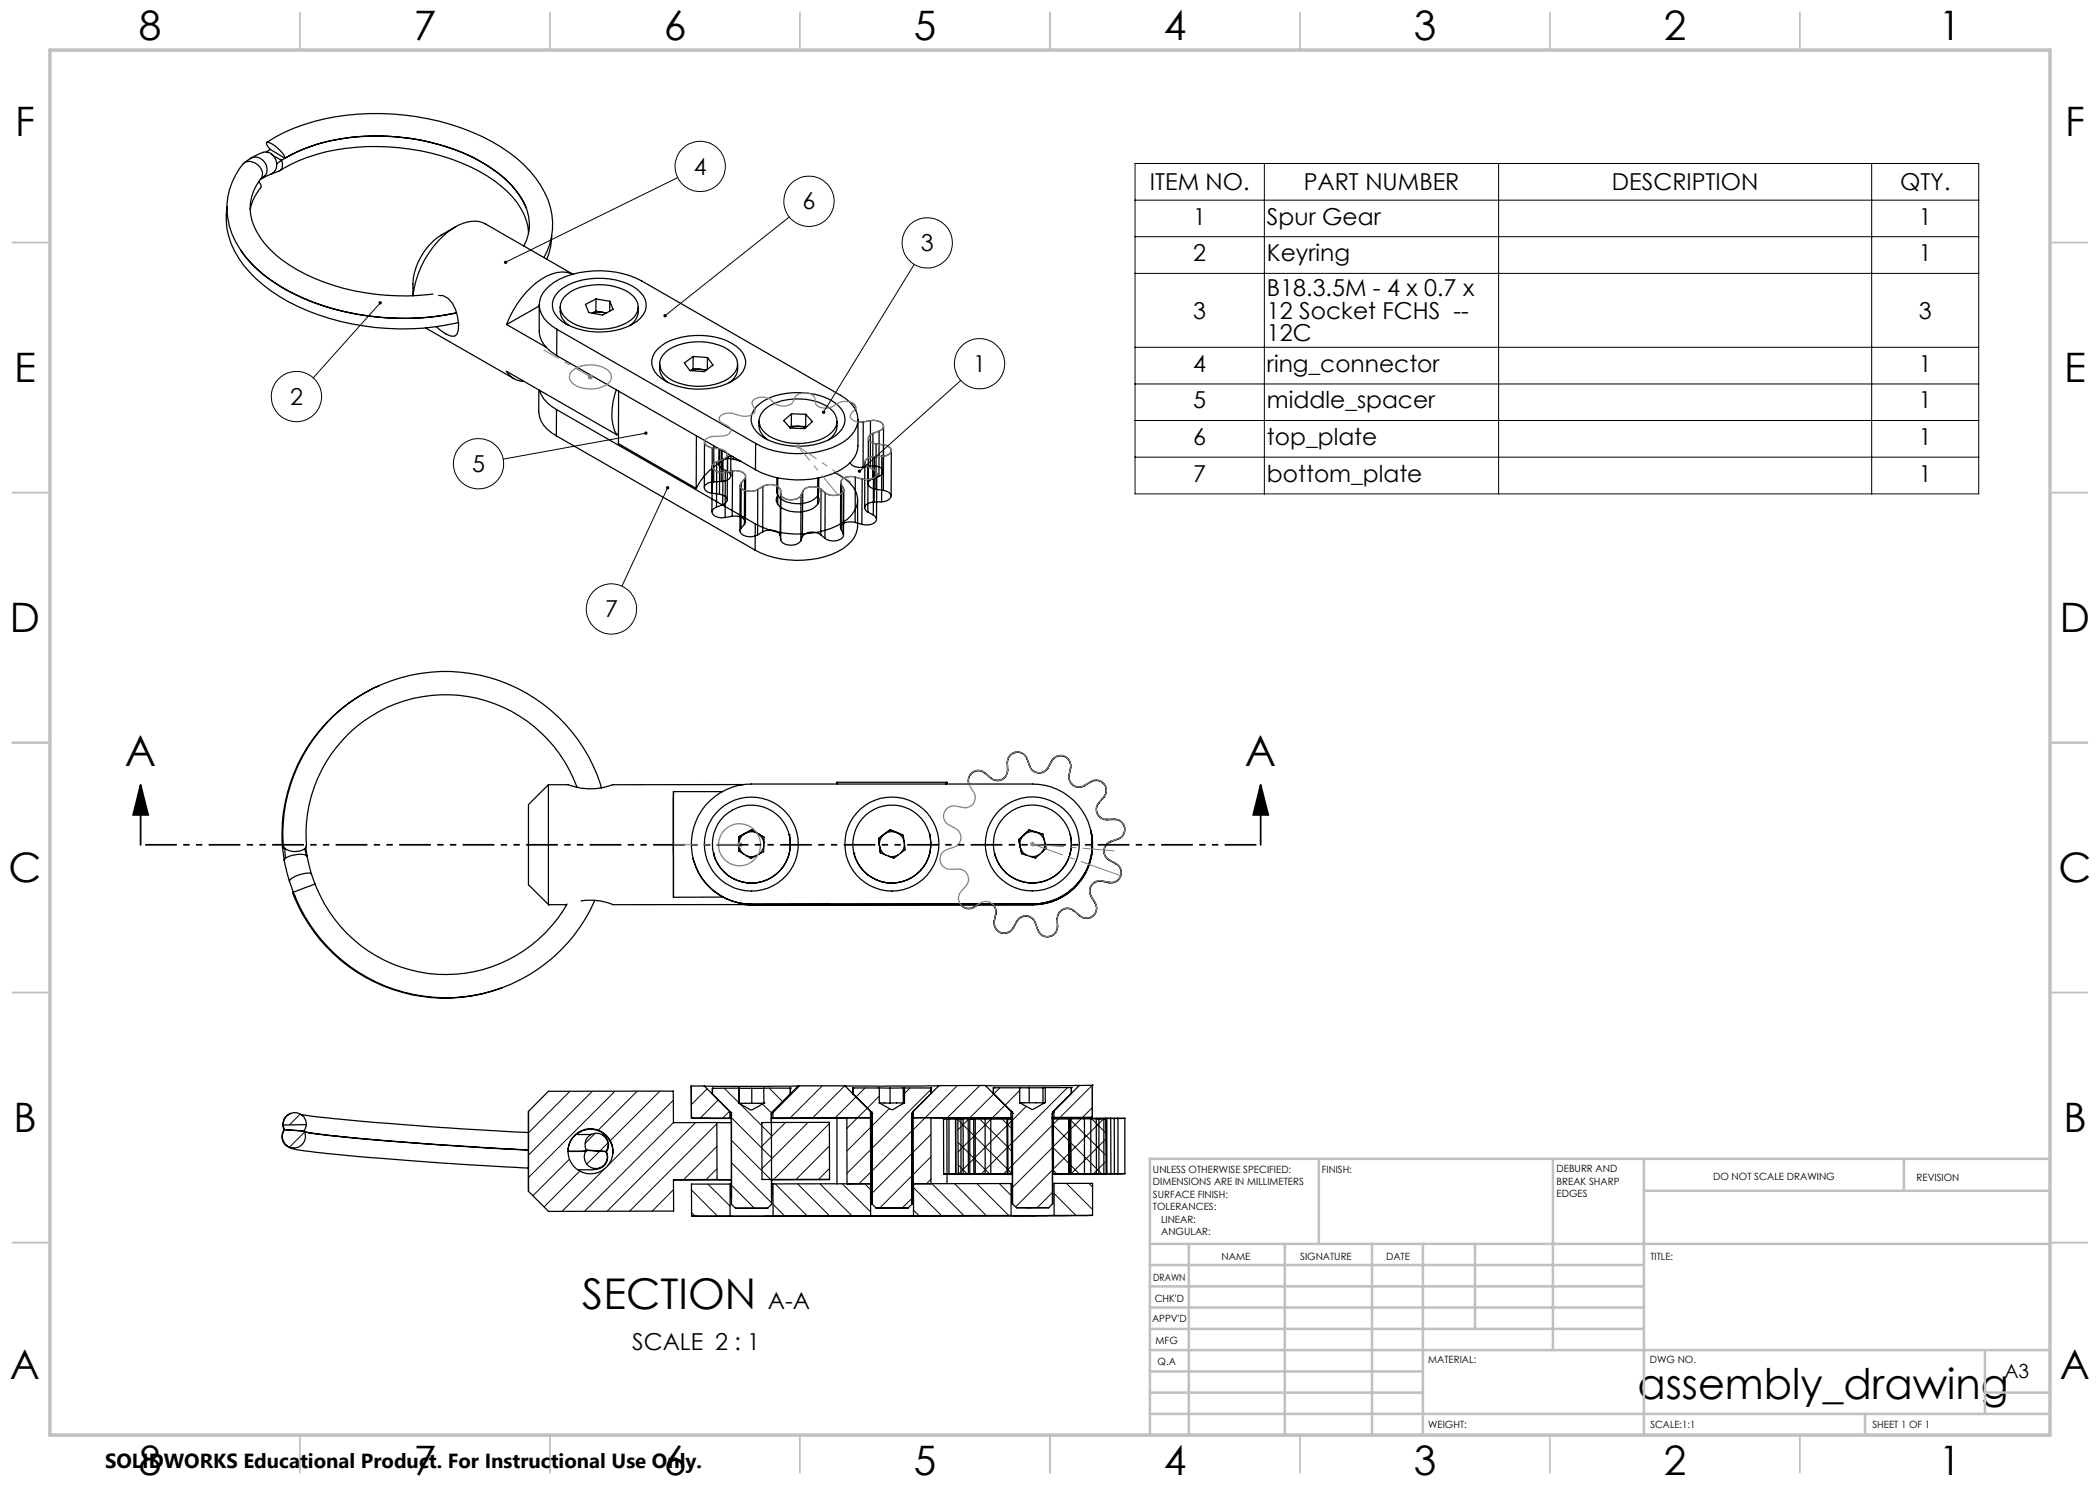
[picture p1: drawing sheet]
<svg xmlns="http://www.w3.org/2000/svg" width="420mm" height="297mm" viewBox="0 0 420 297" stroke-linecap="round" stroke-linejoin="round" font-family="sans-serif">
<g fill="none" stroke="#000" stroke-width=".25">
<path d="M48.9 32.6l.5-.5a2.37 2.37 0 0 1 3.2-.1 2.37 2.37 0 0 1 .5 3.1M50.1 31.6l.4-.2a4.6 4.6 0 0 1 2.9-1 2.41 2.41 0 0 1 2 2.3M51.7 36.4l.5 .5-.1 .6M52.1 35.8l1-.7-.5 .5zM52.2 37.5a9.8 9.8 0 0 0-2.1 4.4M52.2 35.7a9.3 9.3 0 0 0-.1 11.9 27.4 27.4 0 0 0 14.5 9.4 47.2 47.2 0 0 0 20 1.8M52.2 35.7a2.29 2.29 0 0 0-1.6-3.3 1.91 1.91 0 0 0-2.6 1.1 14.1 14.1 0 0 0 .7 17.3M53.3 30.4h.1M53.4 28.5a40.1 40.1 0 0 1 22.9-5.8 46.4 46.4 0 0 1 25.5 7.8 20.5 20.5 0 0 1 8.3 10.9 13.3 13.3 0 0 1-1.3 10.1M54 29.9l-.4-.6-.3-.8 .3-.1 .4 .2 1.6 1.1a3.2 3.2 0 0 1 1.4 1.9M54 29.9l-.7 .5M54 29.9l3 1.7"/>
<path d="M54.3 34.8l-1.8 .8M54.3 30.8l.2 .2M54.4 31l1.9 1.1M55.4 32.7a2.04 2.04 0 0 1-1.1 2.1M56 34.1a35.8 35.8 0 0 1 19.6-4.8 42 42 0 0 1 23.3 6.9 15.4 15.4 0 0 1 6.7 9l.1 1.5M56.3 32.1a1.57 1.57 0 0 1-1.3 2.4l-.7 .3M56.3 32.1a35.9 35.9 0 0 1 20.2-4.9 39.8 39.8 0 0 1 24.1 8.2 17.5 17.5 0 0 1 4.7 6.2M56.3 32.1l-.9 .6M57 31.6a37.9 37.9 0 0 1 22.8-4.2 37.5 37.5 0 0 1 21.3 8.5l1.3 1.2 1.4 1.8M103.8 38.8a9.6 9.6 0 0 1 1 10.4M45.4 41.3a15.3 15.3 0 0 0 4.5 13.1 36.1 36.1 0 0 0 18.3 9.9 50.8 50.8 0 0 0 23.5 .2M48.1 50a28.5 28.5 0 0 0 12.5 9.7 52.2 52.2 0 0 0 30.7 2.9"/>
<path d="M48.6 50.8a29.9 29.9 0 0 0 13.2 9.3 51.9 51.9 0 0 0 29.5 2.5M82.6 56.8v2.4a18.7 18.7 0 0 1 9.1-14.2 5.8 5.8 0 0 1 5.3-.2l17.6 10.1a5.8 5.8 0 0 0-5.2 .3 17.9 17.9 0 0 0-8.1 9.7M87.7 59.1a3.5 3.5 0 0 1 3.4 2.8 6.8 6.8 0 0 1 .3 4.9l-.5 .4h-.7l-1.1-.4-1.8-1.5M91.1 45.4a13.6 13.6 0 0 0-8.2 9.2l-.3 2.2M110.3 47.1a12.1 12.1 0 0 1-.9 4.8M111.6 58.4a12.6 12.6 0 0 1 10.2-2.6 9.8 9.8 0 0 1 6.9 3.4 3.6 3.6 0 0 1-1.3 5.1 14.3 14.3 0 0 1-15.1-.1 3.7 3.7 0 0 1-1.2-5.1zM112.8 59.4a9.8 9.8 0 0 1 8.1-2.4 8.6 8.6 0 0 1 6.3 2.9 2.91 2.91 0 0 1-.9 4.1 11.7 11.7 0 0 1-12.7 .1 3 3 0 0 1-.8-4.7zM119.2 59.8l2.8 .5M119.2 59.8l-2.1 1.1 .7 1.6 2.7 .5 2.1-1.1-.6-1.6M119.2 59.8v2.4M85.1 65.6l17.7 10.1M101.3 64.9l8 4.6"/>
<path d="M104.8 76.3a4.2 4.2 0 0 1-3.5-2l22.1 12.7M107.8 78l-.1 4.3a5.7 5.7 0 0 0 3.6 4.9M107.8 61v5.2a5.2 5.2 0 0 0 2.5 4.2l1 .7M107.8 61.2l-6.5 3.7M107.9 78.1a6.3 6.3 0 0 0 3.4 3.8M111.3 71.1l39.8 22.8M111.4 65.9a5.7 5.7 0 0 1-3.5-5.5 6.7 6.7 0 0 1 4-4.6 19 19 0 0 1 16.4 .4l39.8 22.9a5.8 5.8 0 0 1 3.5 5.5 6.7 6.7 0 0 1-4.1 4.4 18.9 18.9 0 0 1-16.4-.3M111.4 65.9l-.1 5.2M111.4 65.9l39.7 22.8M112 61.3a3.7 3.7 0 0 0 1.7 3.8M119.2 62.2l-.8 .4M119.2 62.2l1.3 .3"/>
<path d="M120.5 62.5l.7 .1M120.5 62.5l-1.2-.1-.8 .2M122 60.3v1.9M123.3 78a12.9 12.9 0 0 0-.4 8.1l.5 .9M123.7 78.2v10.5l15.5 9M127.7 61.4a3.8 3.8 0 0 1-1.8 3.8M131.5 69.8a10.8 10.8 0 0 1 7.6-2.7 12 12 0 0 1 8.9 2.8 3.6 3.6 0 0 1-.8 5.8 14.1 14.1 0 0 1-15-.1 3.6 3.6 0 0 1-.7-5.8zM131.9 72.8a3.7 3.7 0 0 0 1.7 3.7M133.1 70.4a11.2 11.2 0 0 1 9.6-1.7 6.5 6.5 0 0 1 4.6 3.1 3.2 3.2 0 0 1-1.6 3.9 12.1 12.1 0 0 1-11.9 0 3.1 3.1 0 0 1-1.3-4.6zM138.6 73.7l-.5 .4M138.6 73.7l1.5 .2M138.6 71.3l-1.7 1.3 1.1 1.5 2.8 .2 1.8-1.3-1.1-1.5"/>
<path d="M138.6 71.3l2.9 .2M138.6 71.3v2.4M140.1 73.9l-1.9 .2M140.1 73.9l1 .2M140.1 73.9l1.3 .1M141.5 71.5v2.4M147.5 72.8a3.6 3.6 0 0 1-1.7 3.7M111.3 87.2l39.7 22.8M111.3 81.9l39.8 22.9M111.3 81.9v5.3M123.7 86.8l-.3 .2M139.3 87.2l-.1 10.5"/>
<path d="M140.9 88.4v9.1M141 88.1l-.1 .1a1.07 1.07 0 0 0 1 1.2l.6 .2M142.4 98.6l1.5 .2M142.5 93.3l-.1 9.1M142.5 89.6l1.3 .1v3.1M142.5 89.6l-.1 9M142.7 96.4a2.03 2.03 0 0 0-1.8 .8 1.24 1.24 0 0 0 1.5 1.4M142.8 89.2l-.1 7.2M143.3 92.4a.94 .94 0 0 0-.8 .8 .94 .94 0 0 0 .7 1l.6 .2h1.3M143.3 92.4v9M143.9 98.8a1.6 1.6 0 0 1 1.6 1.3l-.5 .6-.5 .3M143.9 89.8v9"/>
<path d="M144.3 96.3l-1.6 .1M144.3 90v6.3M144.4 93.7l1.1 .6M144.4 90.1v3.6M144.6 91.9l-1.3 .5M144.6 91.9l-.1 9.1M145.1 94.4l-.1 9.1M145.5 90.7a.97 .97 0 0 1-.9 1.2M145.5 90.9v9.1M145.5 94.3a.93 .93 0 0 1 .7 1 .93 .93 0 0 1-.9 .8l-1 .2M145.5 90.7v3.6M146.2 91.1v4.1"/>
<path d="M146.2 91.1a15 15 0 0 0-7 6.6M146.5 94.2a2.27 2.27 0 0 1 2.6 1l-.2 .6M146.5 94.2l-.1 9.1M146.5 94.2l-1.4 .2M146.7 91.8a2.48 2.48 0 0 0-2.9 .9v.4l.6 .6M146.7 91.8l1.3 .4M146.7 91.4v.4M148 97.1v9.1M148 92.2h.1M148.2 96.6a.83 .83 0 0 0 .5 1.3 3.2 3.2 0 0 0 2.9 0M148.2 96.6v9.1M148.9 95.8l-.7 .8"/>
<path d="M148.9 95.8v9.1M149.1 95.3v9.1M151.1 88.7v5.2M151.3 81.3a11.9 11.9 0 0 1 9-2.8 10.3 10.3 0 0 1 8.1 3.5 3.4 3.4 0 0 1-.5 4.5 12.2 12.2 0 0 1-10.3 2.6 9.8 9.8 0 0 1-6.8-3.4 3.4 3.4 0 0 1 .5-4.4zM151.6 97.9l-.1 9.1M151.8 84.2a3.7 3.7 0 0 0 1.7 3.7M152.6 97.3a2.54 2.54 0 0 1 3.5 .7M152.6 97.3l-.1 9.1M152.6 97.3l-1 .6M152.8 82a10.7 10.7 0 0 1 9.5-1.9 6.5 6.5 0 0 1 4.8 3 3 3 0 0 1-1.4 3.9 11.7 11.7 0 0 1-12.6-.3 2.98 2.98 0 0 1-.3-4.7zM155.4 95.5v2.9M155.5 99a1.74 1.74 0 0 0 1 2.7 6.5 6.5 0 0 0 6.5-.3 1.64 1.64 0 0 0 .5-2.3"/>
<path d="M155.5 97.6a1.69 1.69 0 0 0 1 2.4 6.2 6.2 0 0 0 6.9-.6 1.59 1.59 0 0 0 .1-1.8M155.5 95.6v5.2M156.1 98l.1 .9M156.1 98l-.1 9.1M156.2 98.9a2.24 2.24 0 0 0 2.8 1l.9-.5 .3-.3M156.2 98.9l-.1 9M158.3 85.2l-.4 .3M158.3 85.2l2.8 .1M158.3 82.8l-1.6 1.3 1.3 1.5 2.9 .1 1.6-1.4-1.4-1.4M158.3 82.8l2.8 .1M158.3 82.8v2.4M160.2 99.1v9.1"/>
<path d="M160.5 98.2l-.3 .9M160.5 98.2v9.1M161.1 85.5h-.2a3.9 3.9 0 0 0-2.9 .1M161.1 85.3l.2 .1M161.1 82.9v2.4M163.5 95.6v5.3M163.8 95.6l-.1 2.8M164.2 97.9a2.74 2.74 0 0 0-3.7 .3M164.2 97.9l-.1 9.1M164.2 97.9l.8 .7M165 98.6v9.1M167 94.5a7.6 7.6 0 0 1 4.4 4.4 4.8 4.8 0 0 1-1.9 5 17.8 17.8 0 0 1-14.7 2.4l-2.6-1-1.1-.5"/>
<path d="M167.4 84.3a3.5 3.5 0 0 1-1.7 3.7M168.1 96.4v9.1M168.2 96.8l.5 .8M168.2 96.8v9.1M168.7 97.6a1.02 1.02 0 0 1-.8 1.3 3.3 3.3 0 0 1-2.9-.3M168.7 97.6l-.1 9.1M168.8 98l-.1 9M169.9 80.4a1.11 1.11 0 0 1 1.1 1.4M170 92.5a2.29 2.29 0 0 0 2.6 .9M171.1 95.4a2.57 2.57 0 0 0-2.9 .7l-.1 .3 .1 .4M171.1 95.4l-.1 9.1M171.1 95.4l1.3 .4"/>
<path d="M171.1 81.5v.5M171.6 83.9v5.3a5.6 5.6 0 0 1-3 4.5 18.8 18.8 0 0 1-17.5 .2M171.6 84.4h1M172.4 95.8v9.1M172.6 84.4v9M173 92.5l-.1 9.1M173.6 93.3l1.1 .6M173.6 93.3v9.1M173.7 87.6l-.1 9.1M174.1 93.2a2.05 2.05 0 0 1 2.6 1.2l-.1 .3-.8 .6M174.1 93.2l-1.5 .2M174.1 84.1a2.55 2.55 0 0 1 2.5 .8 .99 .99 0 0 1-.8 1.3"/>
<path d="M174.1 84.1v9.1M174.1 84.1l-1.5 .3M174.5 95.8a.92 .92 0 0 0-.9 .7 .92 .92 0 0 0 .6 1l1 .4M174.6 86.7a.95 .95 0 0 0-.7 1.5l.3 .2 1 .4M174.6 86.7l-.1 9.1M174.7 93.9l.4 .3a.83 .83 0 0 1-.3 1.4 3.1 3.1 0 0 1-2.4 .2M174.7 93.9v9.1M174.9 91.3a1.85 1.85 0 0 0-1.9 1.1l.2 .7 .4 .2M174.9 91.3l-.1 9.1M175.2 97.9l1.5 .2M175.2 88.8a3.4 3.4 0 0 1 2.9 .9 .89 .89 0 0 1-.5 1.3l-1.2 .3M175.2 88.8v9.1"/>
<path d="M175.4 94.8l-.1 9.1M175.8 95.3l-1.3 .5M175.8 86.2l-1.2 .5M175.8 86.2v9.1M176.4 91.3h-1.5M176.4 91.3l-.1 9.1M176.7 98.1a1.7 1.7 0 0 1 1.5 1 1.6 1.6 0 0 1-1.9 1.3M176.7 85.3v12.8M178.3 90.1l-.1 9.1M143.3 101.4a.96 .96 0 0 0-.9 .9 .96 .96 0 0 0 .8 1l1.2 .3 .6-.1M144.5 101l-1.2 .4M146.4 103.3a2.21 2.21 0 0 1 2.6 .9l-.1 .7"/>
<path d="M146.4 103.3l-1.4 .2M148.2 105.7l-.2 .3a1.22 1.22 0 0 0 1.2 1.2 3.1 3.1 0 0 0 2.3-.2M148.9 104.9l-.7 .8M151.1 104.8l-.1 5.2M152.5 106.4a2.98 2.98 0 0 1 3.4 .3l.1 .4M152.5 106.4l-1 .6M156 107.1l.1 .8M156.1 107.9a2.38 2.38 0 0 0 3.4 .9l.7-.6M160.5 107.3l-.3 .9M164.1 107a2.7 2.7 0 0 0-3.6 .3M164.1 107l.9 .7M168.2 105.9l.4 .8"/>
<path d="M168.6 106.7a.99 .99 0 0 1-.8 1.3 3 3 0 0 1-2.8-.3M171 104.5a2.65 2.65 0 0 0-2.8 .7v.7M171 104.5l1.4 .4M171.5 100v5.3a5.6 5.6 0 0 1-3 4.5 18.8 18.8 0 0 1-17.5 .2M173.6 102.4l1.1 .6M174.7 103a.88 .88 0 0 1 .6 .8 .88 .88 0 0 1-.6 .9 3.3 3.3 0 0 1-2.3 .2M174.8 100.4a1.99 1.99 0 0 0-1.9 1.1l.3 .7 .4 .2M176.3 100.4h-1.5M75.8 137.2a32.4 32.4 0 0 0-19.3 32.5M109.7 156.9v24M109.7 156.9l-4 4v16l4 4M115.4 157.5a27.9 27.9 0 0 0-32.1-17.9 27.9 27.9 0 0 0-22 29.4"/>
<path d="M120.3 157.6a32.5 32.5 0 0 0-37-22.8 32.5 32.5 0 0 0-26.6 34.3M134.7 158.3v21.2M134.7 158.3h9.8M148.8 156.9h-26.2a12.6 12.6 0 0 1-9 0h-3.9M167.4 156.5l.1 .3zM167.4 156.5h22M189.4 156.5l-.2 .3M189.4 156.5l-.1 .3M193.7 156.6v.1M197 154.6a2.02 2.02 0 0 0-2.5-.2 2.02 2.02 0 0 0-.7 2.4M197 154.7a2.04 2.04 0 0 0-2.4-.2 2.04 2.04 0 0 0-.9 2.3M197 154.6v.1"/>
<path d="M197 154.6l1.2 1M197 154.7l1.2 .9M198.2 155.6h.1M201.5 152.5h.1M201.5 152.5v1.5M201.5 152.5v1.6M201.5 154a2.02 2.02 0 0 1-1.1 1.9 2.02 2.02 0 0 1-2.2-.3M201.5 154v.1M201.5 154.1a2.04 2.04 0 0 1-1.1 1.9 2.04 2.04 0 0 1-2.2-.4M205.4 151.8a2.02 2.02 0 0 0-2.3-1.4 2.02 2.02 0 0 0-1.6 2.1M205.4 151.8a2.03 2.03 0 0 0-2.3-1.3 2.03 2.03 0 0 0-1.6 2M205.4 151.8l.5 1.4"/>
<path d="M205.9 153.2a2.02 2.02 0 0 0 1.8 1.4 2.02 2.02 0 0 0 1.9-1.1M205.9 153.2a2.03 2.03 0 0 0 1.8 1.4 2.03 2.03 0 0 0 1.9-1M209.6 153.5v.1M210.3 152.1a2.03 2.03 0 0 1 2.5-.9 2.03 2.03 0 0 1 1.3 2.3M210.3 152.2a2.05 2.05 0 0 1 2.5-.9 2.05 2.05 0 0 1 1.3 2.3M210.3 152.1v.1M210.3 152.1l-.7 1.4M210.3 152.2l-.7 1.4M213.8 155a2.03 2.03 0 0 0 .9 2 2.03 2.03 0 0 0 2.2 .1M213.8 155.1a2.05 2.05 0 0 0 .9 2 2.05 2.05 0 0 0 2.2 .1M213.8 155.9h.1M213.8 155v.1"/>
<path d="M214.1 152.6v.1M214.1 153.5l-.3 1.5M214.1 153.5v.1M214.1 153.6l-.3 1.5M216.9 157.1v.1M218.2 156.3a2.04 2.04 0 0 1 2.6 .4 2.04 2.04 0 0 1 0 2.7M218.2 156.4a2.04 2.04 0 0 1 2.6 .4 2.04 2.04 0 0 1 0 2.7M218.2 156.3v.1M218.2 156.3l-1.3 .8M218.2 156.4l-1.3 .8M220.8 159.4l-1 1.1M220.8 159.4v.1"/>
<path d="M220.8 159.5l-1 1.1M221.2 157.5v.2M57.1 171.7l-.2 .2a16.1 16.1 0 0 0 1 4.4M57.1 171.7l-.2-2.1h-.4l.3 2.4M57.9 176.3a32.6 32.6 0 0 0 29.2 23.2 32.6 32.6 0 0 0 31.9-19.4M58.6 178.8a32.5 32.5 0 0 0 41.9 18.7M58.6 178.4v.3l.4 .5M61 169.7l.3 1.4M61.2 169.4l.2 1.8M61.2 169a1.16 1.16 0 0 1-1.1 1.2 3.4 3.4 0 0 1-3.4-.8v-.4M61.3 171.1a5.3 5.3 0 0 0-4.2 .6M61.3 171.1l.1 .1"/>
<path d="M61.4 171.2l.9 3.6M62.3 174.9l.7 1.9M62.3 174.9v-.1a2.53 2.53 0 0 0-2.3 .1l-1.8 .9-.3 .5M63 176.8a27.9 27.9 0 0 0 23.9 18 27.9 27.9 0 0 0 26.5-14M63 176.8l-4.3 1.6M138.6 171.7a12 12 0 0 0 11.7 9.2M142.7 170.7h.1M144.6 179.4l-9.9 .1M147.8 167.3h.1M147.8 167.3l-.1 2.9 2.5 1.5 2.5-1.3 .1-2.9M149.1 166.6a2.4 2.4 0 0 1 2.5 .1M149.1 166.6a2.5 2.5 0 0 0-.4 4.2"/>
<path d="M149.1 166.6l-1.3 .7M149.2 171.1l1 .2 1-.1M150.4 165.9h.1M150.4 165.9l-2.6 1.4M150.4 165.9l2.4 1.6M150.4 165.9l1.2 .8M150.4 165.9l-1.3 .7M151.6 166.7a2.66 2.66 0 0 1 1.2 2M151.6 166.7l1.2 .8M152.8 169.1l-.4 1-.7 .8M157.8 167h.1M157.8 167a7.8 7.8 0 0 1-5.7 9.4 7.8 7.8 0 0 1-9.4-5.7"/>
<path d="M170.8 170.7h.1M175.7 167.7h.1M176.8 166.9a2.52 2.52 0 0 0 .3 4.1M176.8 166.9l-1.1 .8M178 165.9l2.7 1.2M178 165.9l-2.3 1.8M178 165.9v.1M178 166l-1.2 .9M178 166l1.4 .5M179.4 166.5a2.65 2.65 0 0 0-2.6 .4M179.4 166.5a2.5 2.5 0 0 1 1.4 1.9M179.4 166.5l1.3 .6"/>
<path d="M179.6 171l-.9 .3-1-.1M180.7 167.1l.3 2.8-2.2 1.8-2.7-1.1-.4-2.9M180.9 168.6l-.2 1.2-.6 .8M185.9 167h.1M185.9 167a7.8 7.8 0 0 1-5.7 9.4 7.8 7.8 0 0 1-9.4-5.7M198.9 170.6v.1M203.7 167.9l.6 2.8M203.7 167.9v.1M203.7 168l.3 1.4M204 169.4l.6 1.1 .8 .6M204 169.4l.3 1.3M204.8 167a2.42 2.42 0 0 0-.8 2.4"/>
<path d="M204.8 167a2.52 2.52 0 0 1 4.1 1.2M204.8 167l-1.1 1M205.8 166l2.8 .9 .6 2.8-2.1 1.9-2.8-.9M205.8 166l-2.1 1.9M205.8 166h.1M205.8 166l-1 1M207.9 170.9l-.9 .4h-1M208.9 168.3l.1 1-.6 1.1M214 166.9l.1 .1M214.1 167a7.8 7.8 0 0 1-5.8 9.4 7.8 7.8 0 0 1-9.4-5.7M218 178.6v.1M218.1 165.9a12 12 0 0 1-11.6 14.9"/>
<path d="M218.2 166.1a11.9 11.9 0 0 1-11.7 14.8 12 12 0 0 0 11.7-14.8zM218.2 179.2l.8 1.3M218.2 179.2v.1M218.2 179.3l.8 1.3M219.3 162.3v.1M219.8 160.5a2.02 2.02 0 0 0-.3 2.2 2.02 2.02 0 0 0 1.9 1.2M219.8 160.6a2.04 2.04 0 0 0-.3 2.2 2.04 2.04 0 0 0 1.9 1.2M219.8 160.5v.1M220.3 176.2a2.03 2.03 0 0 0-2 .8 2.03 2.03 0 0 0-.1 2.2M220.3 176.2h.1M220.3 176.2l1.5 .3M220.4 176.2a2.05 2.05 0 0 0-2.1 .9 2.05 2.05 0 0 0-.1 2.2"/>
<path d="M220.4 176.2l1.4 .4M220.8 170.7h.1M221.4 163.9v.1M221.8 176.5v.1M221.9 172h.1M221.9 172l1.3 .7M221.9 172l1.3 .8M222.1 168.3a2.01 2.01 0 0 0-1.3 1.7 2.01 2.01 0 0 0 1.1 2M222.1 168.3h.1M222.2 168.3a2.03 2.03 0 0 0-1.4 1.8 2.03 2.03 0 0 0 1.1 1.9M222.8 163.8a2.03 2.03 0 0 1 2.1 1.7 2.03 2.03 0 0 1-1.3 2.3M222.8 163.8l.1 .1"/>
<path d="M222.8 163.8l-1.4 .1M222.9 163.9a2.03 2.03 0 0 1 2 1.7 2.03 2.03 0 0 1-1.3 2.2M222.9 163.9l-1.5 .1M223.2 172.7a2.03 2.03 0 0 1 .9 2.4 2.03 2.03 0 0 1-2.3 1.4M223.2 172.7v.1M223.2 172.8a2.03 2.03 0 0 1 .9 2.5 2.03 2.03 0 0 1-2.3 1.3M223.6 167.8l-1.5 .5M223.6 167.8h.1M223.6 167.8l-1.4 .5M224.2 174v.1M224.9 165.4h.1M109.7 180.9h.1"/>
<path d="M109.7 180.9h3.6M116.2 180.2a11.2 11.2 0 0 1 6.4 .7M148.8 180.9l1.5 .1M149.2 180.9l1.1 .1M150.3 180.8v.1M150.3 181h.1M165.9 180.9h.1M165.9 180.9h-43.3M192.1 180.9a2.06 2.06 0 0 0 2.7 .6M192.1 180.9a2.06 2.06 0 0 0 2.7 .5M194.8 181.4v.1M195.7 180.8l-.9 .6"/>
<path d="M195.8 180.8l-1 .7M198.5 180.8a2.02 2.02 0 0 1 .7 2M198.5 180.8a1.98 1.98 0 0 1 .6 1.9M198.9 184.2a2.02 2.02 0 0 0 1.3 2.3 2.02 2.02 0 0 0 2.4-1M198.9 184.3a2.05 2.05 0 0 0 1.3 2.3 2.05 2.05 0 0 0 2.5-1M198.9 185.1h.1M198.9 184.2v.1M199.1 181.8v.1M199.1 182.7l-.2 1.5M199.1 182.7l.1 .1M199.2 182.8l-.3 1.5M202.6 185.5l.1 .1"/>
<path d="M203.3 184.2a2.02 2.02 0 0 1 2-1 2.02 2.02 0 0 1 1.7 1.3M203.3 184.2l.1 .1M203.3 184.2l-.7 1.3M203.4 184.3a2.03 2.03 0 0 1 1.9-1.1 2.03 2.03 0 0 1 1.8 1.4M203.4 184.3l-.7 1.3M206.5 180.8a12 12 0 0 0 12-12 12 12 0 0 0-12-12h-56.3a12 12 0 0 0-11.9 12 12 12 0 0 0 12 12M206.5 180.8h.1M206.5 180.8h-56.2M206.5 180.8l-56.2 .1M206.5 180.9l-56.2 .1M206.5 180.9v.1M206.5 181h-56.2"/>
<path d="M207 184.5l.5 1.4M207 184.5l.1 .1M207.1 184.6l.5 1.4M207.5 185.9l.1 .1M211.5 183.7v1.5M211.5 183.7v.1M211.5 183.8v1.5M211.5 185.2a2.03 2.03 0 0 1-1.7 2.1 2.03 2.03 0 0 1-2.3-1.4M211.5 185.2v.1M211.5 185.3a2.03 2.03 0 0 1-1.6 2.1 2.03 2.03 0 0 1-2.3-1.4M214.8 182.1a2.02 2.02 0 0 0-2.2-.3 2.02 2.02 0 0 0-1.1 1.9M214.8 182.1v.1a2.04 2.04 0 0 0-2.2-.3 2.04 2.04 0 0 0-1.1 1.9"/>
<path d="M214.8 182.1l1.2 1.1M219 180.5a2.03 2.03 0 0 1-.4 2.7 2.03 2.03 0 0 1-2.7-.1l.1 .1M219 180.5v.1M219 180.6a2.03 2.03 0 0 1-.4 2.6 2.03 2.03 0 0 1-2.6 0M219.3 181.1v.1M138.3 217.2v6.4M138.3 217.2h2.6M138.3 217.2h.1M140.9 217.2l5.1 5.1v1.3M142.5 217.7h.1M142.5 217.7v1.1l3.7 3.7M147.8 217.6l-5.3 .1"/>
<path d="M147.8 217.6v3.1M147.8 217.6v.1M150.4 217.7v3M152.8 217.6v3M158.1 217.6h.1M158.1 217.6v1.2l-3.7 3.7M158.1 217.6l-10.3 .1M159.7 217.2h-18.8M159.7 217.2h9.3M159.7 217.2l-5.1 5.1v1.3M169 217.2l5.1 5M170.6 217.6h.1"/>
<path d="M170.6 217.6v1.2l3.7 3.6M170.6 217.6h5.3M175.9 217.6v3M175.9 217.6h2.1M178 217.6v3M180.7 217.6h5.5M180.7 217.6v3M180.7 217.6h-2.7M180.9 217.6v3M186.2 217.6h.1M186.2 217.6v1.1l-3.7 3.7M187.8 217.1h9.3l5.1 5.1v1.3"/>
<path d="M187.8 217.1l-18.8 .1M187.8 217.1l-5.3 5.3M198.7 217.6h.1M198.7 217.6v1.1l3.7 3.7M198.7 217.6h9.9M203.9 217.6l.1 3M205.8 217.6v3M208.6 217.6v3M209.1 217.5l-.1 3M209.1 217.5h5.2M209.1 217.5l-.5 .1M214.3 217.5h.1"/>
<path d="M214.3 217.5v1.2l-3.7 3.7M215.9 217.1h-18.8M215.9 217.1l-5.1 5.1M218.5 217.1h.1M218.5 217.1v6.4M218.5 217.1h-2.6M56.6 225l.3 .9 4 .3a2.32 2.32 0 0 1-2.3 3.4 2.32 2.32 0 0 1-1.7-3.6M56.8 226a2.45 2.45 0 0 0 1.8 3.8 298.3 298.3 0 0 0 26.2 2.5l20.9 1.3M58.2 222.7a2.35 2.35 0 0 0-1.4 3.3h.1M60.2 222.9a638.5 638.5 0 0 0 45.5 3.6M60.8 226.3a125.1 125.1 0 0 0 16.9 1.9l18.9 1.3 9.1 .5M60.8 226.2a20.5 20.5 0 0 0 5.4 .9l21.2 1.8 18.3 1.1"/>
<path d="M61.3 224.9l-.5 1.3M61.3 224.9a2.33 2.33 0 0 0-2.4-2.4 2.33 2.33 0 0 0-2.3 2.5M61.3 224.9l-4.7 .1M105.7 222.3v16M105.7 222.3l4-4 25-.1v6.3h8.7M113.6 229.9a4.5 4.5 0 0 1 4.9-4.1 4.5 4.5 0 0 1 4.1 4.9M115.3 226.9h3M117.3 230.1l3.9 .2a2.32 2.32 0 0 1-2.2 3.4 2.32 2.32 0 0 1-1.7-3.6zM117.3 230v.1a11.4 11.4 0 0 1-3.7 .2M117.3 230.1l-1 .2h-2.7M117.7 227.3a2.32 2.32 0 0 1 3.1-.1 2.32 2.32 0 0 1 .4 3.1l-3.9-.3a2.35 2.35 0 0 1 .4-2.7zM120.4 226.9a2.38 2.38 0 0 1 .8 3.5"/>
<path d="M121.2 230.3l.1 .1M121.2 230.4a2.51 2.51 0 0 1-2.5 3.5l-3.1 .1M138.3 223.6l8 .1M138.3 223.6h7.7M143.4 224.5h2.9M143.4 224.5v11.4M143.4 235.9h2.9l-11.6 .1M143.4 235.9h-8.7v6.3l-25 .1-4-4M146 223.6h.3M146 236.8h.3M146 236.8v6.4M146 236.8h-7.7v6.4"/>
<path d="M146.2 222.5l.1 .3M146.2 222.5h.1M146.3 222.8v18.1l.8 .7M146.3 222.8v16.8M147.8 220.7h.1M152.4 224.5h13.5v11.4h-13.5zM152.8 220.6l-2.5 1.4-2.5-1.3M152.8 220.6h.1M152.8 220.6l-5 .1M154.3 223.6h.3M154.3 222.7v18.1l-.8 .8M154.3 222.7h.1"/>
<path d="M154.3 222.7v1.8M154.3 235.9v3.7M154.4 222.5l-.1 .2M154.4 222.5h.1M154.6 236.8h-.3M154.6 236.8v6.4M165.9 235.9l-11.6 .1M167.5 223.7h-13.2M169.4 223.6l-2 .1v13.1M169.4 223.6v13.2l4.7-.1M174.1 223.6h.3M174.1 222.2l.2 .2"/>
<path d="M174.1 223.6h-19.5M174.1 222.2v1.4M174.1 223.6v13.1M174.1 236.7l-19.5 .1M174.3 222.4l.1 .3M174.3 222.4h.1M174.4 222.7v18.1M174.4 222.7h.1M174.4 236.8l-.3-.1v6.5M175.9 220.6l2.5 1.4 2.5-1.4M175.9 220.6h5M182.4 223.6h.2z"/>
<path d="M182.4 222.7v18.1M182.4 222.7h.1M182.4 236.7h.3v6.4M182.5 222.4l-.1 .3M182.5 222.4h.1M182.6 223.6l.1 13.1h19.5M182.6 223.6l3.6-.1v13.2M182.7 222.2v1.4M186.2 223.6h3.2v13.1M188.7 223.8v11M189.8 234.8h-1.1h2.5M189.8 223.7l-1.1 .1h2.4l.1 11"/>
<path d="M189.8 234.8h1.3M189.8 223.7l2.8 .1M189.8 223.7v11.1M191.2 234.8h1.5M191.6 223.7l.1 11.1M191.6 223.7h.6h-1.1v11.1M191.6 223.7h10.7M191.7 234.8h.5h-1.1M191.7 234.8h10.6M192.2 223.7v11.1M192.6 223.8h2.5h-.4M192.6 223.8l.1 11"/>
<path d="M192.7 234.8h2.4h-.3M193.6 223.8l.1 11.1M194 234.9h-.3h3.3M194 223.8h-.4h3.4M194 223.8v11.1M194.7 223.8l.1 11M194.7 223.8h-.7M194.8 234.8l-.8 .1M195.1 223.8v11M197 223.8v11.1M197 234.9h1.2M197 223.8h1.2"/>
<path d="M198.2 234.9h3.3M198.2 223.8h3.3M198.2 223.8v11.1M201.5 234.9h1M201.5 223.8h1M201.5 223.8v11.1M201.5 234.9h.1M201.5 223.8h.1M202.2 223.5h.3M202.2 223.5l-19.5 .1M202.2 236.7h.3M202.2 236.7v6.4"/>
<path d="M202.3 223.7h.2M202.3 223.7v11.1M202.3 234.8h.2M202.4 222.4l.1 .3M202.4 222.4h.1M202.5 222.7v18.1M202.5 222.7h.1M202.5 223.6h-13.3M209 220.5l-2.5 1.4-2.5-1.3M209 220.5l-5 .1M210.5 222.7v18.1M210.5 222.7h.1"/>
<path d="M210.6 222.4l-.1 .3M210.6 222.4h.1M210.7 234.7l-.2 .1M210.7 223.7h-.2M210.7 223.7v11M210.7 234.7h10.6M210.7 223.7h10.5M210.8 223.5h-.3M210.8 222.2l-.2 .2M210.8 222.2v1.3M210.8 223.5h7.7M210.8 236.7h-.3"/>
<path d="M210.8 236.7h7.7v6.4M210.8 236.7v6.4M213.8 223.8v11M213.8 223.8h3.1M213.8 223.8h.3M213.8 234.8h.3M214.1 223.8h-3.6M214.1 223.8v11M214.1 234.8l-3.6 .1M214.1 223.8l.1 11M216.9 234.8h-3.1M216.9 223.8v11"/>
<path d="M216.9 223.8h1.3M216.9 234.8h1.3M218.2 223.8v11M218.5 223.5l-8 .1M219.3 223.7v11.1M219.8 223.7v11.1M219.8 234.8h1M219.8 223.7h1M220.8 234.8h.5h-3.1M220.8 223.7h.5l-3.1 .1M220.8 223.7v11.1M221.2 223.7l.1 11"/>
<path d="M221.2 223.7h.9M221.3 223.7v11.1M221.4 234.8h-2.1h.5M221.4 223.7h-2.1h.5M221.4 223.7v11.1M221.4 223.7h1.4M222.1 223.7l.1 11h-.9M222.1 223.7h1.5M222.8 223.7l.1 11.1 2.1-.1h-1.4M223.6 223.7h1.4h-2.2M223.6 223.7v11M223.6 234.7l-2.2 .1"/>
<path d="M225 223.7v11M146 243.2h8.6M146 243.2h-7.7M147.1 241.6h6.4M174.1 243.2h-19.5M174.4 240.8l.8 .8M175.2 241.6h6.4M182.4 240.8l-.8 .8M182.7 243.1l-8.6 .1M202.2 243.1h8.6M202.2 243.1h-19.5M202.5 240.8l.8 .7"/>
<path d="M203.3 241.5h6.4M210.5 240.8l-.8 .7M218.5 243.1l-12 .1h-68.2M218.5 243.1h-7.7"/>
<circle cx="150.2" cy="168.8" r="9.4"/>
<circle cx="150.3" cy="168.8" r="7.8"/>
<circle cx="178.4" cy="168.8" r="7.8"/>
<circle cx="178.4" cy="168.8" r="9.4"/>
<circle cx="206.5" cy="168.8" r="7.8"/>
<circle cx="206.5" cy="168.8" r="9.4"/>
<circle cx="118.1" cy="230.2" r="4.5"/>
</g>
<g fill="none" stroke="#000" stroke-width=".2">
<path d="M135.5 35.5l-34.4 17M227 32.7h168.7v66.1h-168.7zM252.9 32.7v66.1M299.7 32.7v66.1M374.3 32.7v66.1M157.9 43.4l-24.9 19.7M182.8 52.9l-18.1 29.5M227 40h168.7M227 47.3h168.7M227 54.7h168.7M76.1 60.6l-13.4 15M192.2 76.1l-20.3 18.2"/>
<path d="M227 69.5h168.7M227 76.8h168.7M129.2 86.6l-28.6 5.2M133.5 97.5l-9.1 19.7M227 84.1h168.7M227 91.4h168.7M114 218.3l-8.3 8.3M118.5 218.3l-12.8 12.7M123 218.3l-17.3 17.2M127.5 218.2l-7.8 7.8M132 218.2l-9.9 9.9M141.4 217.8l-3.1 3.1"/>
<path d="M143.7 220l-3.6 3.6M144.9 217.7l2.9 2.9M153.8 217.6l2.7 2.7M159.9 217.2l-5.3 5.4M164.5 217.2l-6.5 6.4M168.9 217.2l-6.4 6.4M173 217.6l-6 6M175.9 219.2l-6.5 6.5M182 217.6l-1.1 1.1M186.2 217.9l-11.8 11.8M191.5 217.1l-8.8 8.8M195.9 217.1l-6.4 6.4"/>
<path d="M200 217.6l-6 5.9M203.9 218.1l-5.4 5.4M213.5 217.5l-11 11M218.4 217.1l-6.4 6.4M60 222.8l-2.1 2.2M60.9 226.4l-3 3M113.9 231.8l-7.3 7.3M116 234.2l-7.2 7.2M119 226.7l-2 2M119.9 230.3l-2.6 2.5M120.9 233.7l-8.5 8.5M121.6 228.6l-1.6 1.6"/>
<path d="M134.7 220l-13.1 13.1M134.7 224.5l-17.8 17.7M134.7 237.9l-4.3 4.3M138.3 238l5.2 5.2M139.1 224.5l-17.7 17.7M141.6 236.8l4.4 4.4M143.4 224.8l-17.5 17.4M143.4 229.3l-6.7 6.6M143.4 233.7l-2.2 2.2M145.9 222.2l-1.4 1.4M146.3 237.1l4.6 4.5M146.3 232.5l8 8.1"/>
<path d="M146.3 228.1l8 8M146.3 223.6l8 8M148 220.8l6.3 6.3M152.5 220.8l1.8 1.8M152.6 224.5l-.2 .3M155 236.8l6.4 6.4M157.1 224.5l-4.7 4.7M159.5 236.8l6.4 6.4M161.6 224.5l-9.2 9.2M164 236.8l6.4 6.4M165.9 224.7l-11.2 11.2M165.9 229.2l-6.7 6.7"/>
<path d="M165.9 233.7l-2.2 2.2M168.5 236.8l5.6 5.6M173 236.7l1.1 1.2M174.1 225.5l-4.7 4.7M174.1 229.9l-4.7 4.8M174.1 234.5l-2.3 2.2M177.9 221.7l-3.5 3.5M182.4 235.2l-6.4 6.4M182.4 226.2l-8 8M182.4 230.7l-8 8M182.4 239.6l-2 2M182.7 237.5l5.6 5.6"/>
<path d="M186.2 231.3l-3.5 3.6M186.2 226.9l-3.5 3.5M186.2 235.8l-.9 .9M186.4 236.7l6.4 6.4M190.9 236.7l6.4 6.4M191.6 223.9l10.7 10.8M191.6 228.5l6.3 6.3M191.6 233l1.8 1.8M193.9 223.7l-2.3 2.3M195.4 236.7l6.4 6.4M195.8 223.7l6.5 6.5M198.3 223.7l-6.7 6.7"/>
<path d="M199.8 236.7l2.4 2.4M200.3 223.7l2 2M202.3 224.2l-10.6 10.6M202.3 228.7l-6 6.1M202.3 233.2l-1.6 1.6M205.2 221.3l-2.7 2.7M210.5 225l-8 8M210.5 234l-7.4 7.4M210.5 238.5l-3.1 3M210.5 229.5l-8 8M210.7 234.1l.6 .6M210.7 229.6l5.1 5.1"/>
<path d="M210.7 225.1l9.6 9.6M210.8 238.7l4.4 4.4M211.8 223.7l-1.1 1.1M213.3 236.7l5.2 5.2M213.7 223.7l7.5 7.4M216.3 223.7l-5.6 5.6M217.8 236.7l.7 .7M218.2 223.7l3 2.9M218.5 221.5l-2 2M220.8 223.7l-10.1 10.1M221.2 227.8l-7 6.9M221.2 232.2l-2.5 2.5"/>
<path d="M138.3 242.5l.7 .7M154.6 240.9l2.4 2.3M182.7 242l1.1 1.1"/>
<circle cx="140" cy="33.3" r="5"/>
<circle cx="161.8" cy="40.3" r="5"/>
<circle cx="185.4" cy="48.6" r="5"/>
<circle cx="59.3" cy="79.3" r="5"/>
<circle cx="195.9" cy="72.7" r="5"/>
<circle cx="95.7" cy="92.7" r="5"/>
<circle cx="122.3" cy="121.8" r="5"/>
</g>
<path d="M28.1 157l1.5 6h-3zM28.1 157v12M252.1 157l1.5 6h-3zM252.1 157v12" fill="none" stroke="#000" stroke-width=".35"/>
<g fill="none" stroke="#808080" stroke-width=".2">
<path d="M117.6 75.4h1M117.7 75l.7 .7M118.1 74.9v1M118.4 75l-.7 .7M159.1 89.3h1M159.2 88.9l.7 .7M159.6 88.8v1M159.9 88.9l-.7 .7M147.4 168.9h1M147.6 168.6l.7 .7M147.9 168.4v1.1M148.3 168.6l-.7 .7"/>
<path d="M206 168.8h1M206.1 168.5l.7 .7M206.5 168.3v1M206.8 168.5l-.7 .7"/>
</g>
<g fill="none" stroke="#808080" stroke-width=".25">
<path d="M114.4 74.2a6.1 6.1 0 0 1 7.4 .1 1.75 1.75 0 0 1-.9 2.8 6.3 6.3 0 0 1-6.6-.7 1.58 1.58 0 0 1 .1-2.2zM144 83.3a2.75 2.75 0 0 1 2.8-.5l1.5 .4a2.21 2.21 0 0 0 2.7-1.1l-.5-1.2a1.08 1.08 0 0 1 1.1-1.4l1-.1 .9 .2 1.6 1.2a2.75 2.75 0 0 0 3.5-.5l.4-.9a2.64 2.64 0 0 1 3.9 .1l.2 1a2.31 2.31 0 0 0 3 1l1.5-.9a2.84 2.84 0 0 1 3.5 .6v.5l-.8 1a.95 .95 0 0 0-.1 1 .95 .95 0 0 0 .8 .5l1.3 .2 2-.3a2.28 2.28 0 0 1 2.4 1l-.1 .6-.5 .4-1.9 .8a.9 .9 0 0 0-.5 .9 .9 .9 0 0 0 .8 .8l3.1 .6a.94 .94 0 0 1 .7 1.1 .94 .94 0 0 1-1 .8l-3.2 .3a1.01 1.01 0 0 0-.9 1.6l1.5 .9a.94 .94 0 0 1 .6 1 .94 .94 0 0 1-.9 .8l-1.4 .2-2.1-.5a2.27 2.27 0 0 0-2.8 1l.6 1.2a1.06 1.06 0 0 1-1.1 1.4l-.6 .1-1.2-.1-.5-.2-1.2-1a2.93 2.93 0 0 0-3.5 .3l-.4 1a2.56 2.56 0 0 1-4-.1l-.1-1a2.38 2.38 0 0 0-3-1l-1.5 .9a2.77 2.77 0 0 1-3.5-.5v-.6l.8-1a.91 .91 0 0 0-.6-1.4l-1.4-.3-1.8 .3a2.13 2.13 0 0 1-2.6-1.1v-.2l.4-.5 1.9-.8a.95 .95 0 0 0 .7-1.1 .95 .95 0 0 0-1-.8l-2-.3a1.3 1.3 0 0 1-1.5-1.5l.5-.5 .7-.3 2.3-.1a1.35 1.35 0 0 0 1.6-1.5l-.4-.4-1.5-.8a.8 .8 0 0 1-.2-1.2zM194.1 154.8a2.09 2.09 0 0 1 2.9-.2l1.3 1.1a2.01 2.01 0 0 0 2.1 .1 2.01 2.01 0 0 0 1.1-1.8v-1.7a2.03 2.03 0 0 1 1.7-1.9 2.03 2.03 0 0 1 2.2 1.4l.6 1.6a2.04 2.04 0 0 0 1.8 1.2 2.04 2.04 0 0 0 1.8-1.1l.8-1.5a2.03 2.03 0 0 1 2.5-.8 2.03 2.03 0 0 1 1.2 2.3l-.3 1.7a2.03 2.03 0 0 0 .9 1.9 2.03 2.03 0 0 0 2.2 0l1.4-.9a2.05 2.05 0 0 1 2.5 .6 2.05 2.05 0 0 1 0 2.6l-1.2 1.3a2.02 2.02 0 0 0-.1 2.1 2.02 2.02 0 0 0 1.9 1.1l1.7-.1a2.03 2.03 0 0 1 1.8 1.8 2.03 2.03 0 0 1-1.3 2.2l-1.6 .5a2.01 2.01 0 0 0-1.2 1.8 2.01 2.01 0 0 0 1.1 1.9l1.4 .8a2.03 2.03 0 0 1 .8 2.4 2.03 2.03 0 0 1-2.3 1.3l-1.7-.4a2.03 2.03 0 0 0-1.9 1 2.03 2.03 0 0 0 0 2.1l.9 1.5a2.03 2.03 0 0 1-.6 2.5 2.03 2.03 0 0 1-2.6-.1l-1.2-1.1a2.04 2.04 0 0 0-2.2-.1 2.04 2.04 0 0 0-1 1.8v1.7a2.03 2.03 0 0 1-1.8 1.9 2.03 2.03 0 0 1-2.2-1.4l-.5-1.6a2.04 2.04 0 0 0-1.8-1.1 2.04 2.04 0 0 0-1.9 1l-.8 1.5a2.02 2.02 0 0 1-2.4 .8 2.02 2.02 0 0 1-1.2-2.3l.3-1.7a2.05 2.05 0 0 0-3.1-1.9l-1.5 .9a2.03 2.03 0 0 1-2.5-.6 2.03 2.03 0 0 1 .1-2.6l1.1-1.3a2.04 2.04 0 0 0 .2-2.1 2.04 2.04 0 0 0-1.9-1.1h-1.7a2.03 2.03 0 0 1-1.9-1.7 2.03 2.03 0 0 1 1.4-2.2l1.6-.5a2.04 2.04 0 0 0 1.2-1.8 2.04 2.04 0 0 0-1.1-1.9l-1.5-.8a2.03 2.03 0 0 1-.7-2.5 2.03 2.03 0 0 1 2.2-1.2l1.7 .3a2 2 0 0 0 2-.9 2 2 0 0 0-.1-2.1l-.8-1.5a2.04 2.04 0 0 1 .2-2.2z"/>
<circle cx="147.9" cy="169" r="4.2"/>
</g>
<path d="M252.2 169h-224.1" fill="none" stroke="#000" stroke-width=".35" stroke-dasharray="6.3 1.3 1.3 1.3 1.3 1.3" stroke-dashoffset="-.9" stroke-linecap="butt"/>
<path d="M159.6 89.3l10.6 7.1" fill="none" stroke="#808080" stroke-width=".2" stroke-dasharray="15.2 1.3 1.3 1.3" stroke-dashoffset="10.7" stroke-linecap="butt"/>
<path d="M166.7 97.9l.9 1.1M222.2 174.5l1.9 .6" fill="none" stroke="#808080" stroke-width=".2" stroke-dasharray="15.2 1.3 1.3 1.3" stroke-linecap="butt"/>
<path d="M159.6 89.3l7.1 8.6" fill="none" stroke="#808080" stroke-width=".2" stroke-dasharray="15.2 1.3 1.3 1.3" stroke-dashoffset="11.5" stroke-linecap="butt"/>
<path d="M108.8 70l9.3 5.4" fill="none" stroke="#808080" stroke-width=".2" stroke-dasharray="15.2 1.3 1.3 1.3" stroke-dashoffset="11.8" stroke-linecap="butt"/>
<path d="M206.5 168.8l16.3 1.4" fill="none" stroke="#808080" stroke-width=".2" stroke-dasharray="15.2 1.3 1.3 1.3" stroke-dashoffset="9" stroke-linecap="butt"/>
<path d="M206.5 168.8l15.7 5.7" fill="none" stroke="#808080" stroke-width=".2" stroke-dasharray="15.2 1.3 1.3 1.3" stroke-dashoffset="8.8" stroke-linecap="butt"/>
<path d="M134.7 168.9h13.2" fill="none" stroke="#808080" stroke-width=".2" stroke-dasharray="15.2 1.3 1.3 1.3" stroke-dashoffset="10.5" stroke-linecap="butt"/>
<g fill="none" stroke="#c0c0c0" stroke-width=".35">
<path d="M60 2.5v7.5M110 2.5v7.5M160 2.5v7.5M210 2.5v7.5M260 2.5v7.5M310 2.5v7.5M360 2.5v7.5M2.5 48.5h7.5M410 48.5h7.5M2.5 98.5h7.5M410 98.5h7.5M2.5 148.5h7.5"/>
<path d="M410 148.5h7.5M2.5 198.5h7.5M410 198.5h7.5M2.5 248.5h7.5M410 248.5h7.5M60 287v7.5M110 287v7.5M160 287v7.5M210 287v7.5M260 287v7.5M310 287v7.5M360 287v7.5"/>
</g>
<g fill="none" stroke="#c0c0c0" stroke-width=".5">
<path d="M263.8 231.8v17M310.6 231.8v38.2M328.8 231.8v55.2M328.8 238.2h81.2M380.8 231.8v6.4M410 231.8h-180v55.2M230 248.8h180M230 257.3h98.8M230 253h98.8M237.8 248.8v38.2M257 248.8v38.2M274.4 248.8v38.2"/>
<path d="M284.6 248.8v38.2M295 248.8v17M230 265.8h98.8M230 261.5h98.8M230 278.5h54.6M230 274.3h54.6M230 270h180M397 278.5h13M397 270v12.8M230 282.8h180M373 282.8v4.2"/>
</g>
<path d="M10 10h400v277h-400z" fill="none" stroke="#c0c0c0" stroke-width=".7"/>
<g fill="#000">
<path d="M100.8 52.3v.3l.3-.1-.3 .1a.35 .35 0 0 0 .5 .1 .35 .35 0 0 0 0-.5 .35 .35 0 0 0-.5 .1zM132.7 63l.1 .4 .2-.3-.2 .3a.34 .34 0 0 0 .5 0 .34 .34 0 0 0-.1-.5 .34 .34 0 0 0-.5 .1zM164.5 82.2l-.1 .2 .1 .3 .2-.3-.2 .3a.34 .34 0 0 0 .6-.3 .34 .34 0 0 0-.6-.2zM171.7 94l-.1 .4 .3-.1-.2 .2a.33 .33 0 0 0 .4 0 .33 .33 0 0 0 0-.5 .33 .33 0 0 0-.4 0zM133.3 97.3a.35 .35 0 0 0 .1 .5 .35 .35 0 0 0 .5-.1 .35 .35 0 0 0-.2-.5l-.2 .3 .2-.3zM75.8 60.3a.33 .33 0 0 0 0 .5 .33 .33 0 0 0 .5 0 .33 .33 0 0 0 0-.5l-.2 .3 .2-.3-.3-.1zM128.9 86.4a.35 .35 0 0 0 .2 .6 .35 .35 0 0 0 .4-.4h-.3h.3a.36 .36 0 0 0-.6-.2z"/>
<path d="M252.1 157l1.5 6h-3zM28.1 157l1.5 6h-3z"/>
</g>
<g font-size="8.5">
<text x="25" y="153.2">A</text>
<text x="249" y="153.2">A</text>
<text x="116.5" y="261.9">SECTION</text>
<text x="327.5" y="279.7">assembly_drawing</text>
</g>
<g font-size="8.1">
<text x="27.7" y="8">8</text>
<text x="82.7" y="8">7</text>
<text x="132.7" y="8">6</text>
<text x="182.7" y="8">5</text>
<text x="232.7" y="8">4</text>
<text x="282.7" y="8">3</text>
<text x="332.7" y="8">2</text>
<text x="387.7" y="8">1</text>
<text x="3" y="27.2">F</text>
<text x="413" y="27.2">F</text>
<text x="2.8" y="76.5">E</text>
<text x="412.8" y="76.5">E</text>
<text x="2" y="126.5">D</text>
<text x="412" y="126.5">D</text>
<text x="1.7" y="176.5">C</text>
<text x="411.7" y="176.5">C</text>
<text x="2.7" y="226.5">B</text>
<text x="412.7" y="226.5">B</text>
<text x="2" y="275.7">A</text>
<text x="412" y="275.7">A</text>
<text x="27.7" y="295">8</text>
<text x="82.7" y="295">7</text>
<text x="132.7" y="295">6</text>
<text x="182.7" y="295">5</text>
<text x="232.7" y="295">4</text>
<text x="282.7" y="295">3</text>
<text x="332.7" y="295">2</text>
<text x="387.7" y="295">1</text>
</g>
<g font-size="4.7">
<text x="138.8" y="34.9">4</text>
<text x="160.5" y="41.9">6</text>
<text x="230" y="38">ITEM NO.</text>
<text x="260.7" y="38">PART NUMBER</text>
<text x="322.4" y="38">DESCRIPTION</text>
<text x="380" y="38">QTY.</text>
<text x="238.7" y="44.9">1</text>
<text x="253.4" y="44.9">Spur Gear</text>
<text x="383.8" y="44.9">1</text>
<text x="184.2" y="50.2">3</text>
<text x="238.7" y="52.2">2</text>
<text x="253.4" y="52.2">Keyring</text>
<text x="383.8" y="52.2">1</text>
<text x="253.4" y="59.2">B18.3.5M - 4 x 0.7 x</text>
<text x="238.7" y="63.7">3</text>
<text x="253.4" y="63.7">12 Socket FCHS --</text>
<text x="383.8" y="63.7">3</text>
<text x="253.4" y="68.3">12C</text>
<text x="194.6" y="74.4">1</text>
<text x="238.7" y="74.4">4</text>
<text x="253.4" y="74.4">ring_connector</text>
<text x="383.8" y="74.4">1</text>
<text x="58" y="81">2</text>
<text x="238.7" y="81.7">5</text>
<text x="253.4" y="81.7">middle_spacer</text>
<text x="383.8" y="81.7">1</text>
<text x="238.7" y="89">6</text>
<text x="253.4" y="89">top_plate</text>
<text x="383.8" y="89">1</text>
<text x="94.4" y="94.4">5</text>
<text x="238.7" y="96.3">7</text>
<text x="253.4" y="96.3">bottom_plate</text>
<text x="383.8" y="96.3">1</text>
<text x="121" y="123.4">7</text>
<text x="153.6" y="261.8">A-A</text>
<text x="126.4" y="270.1">SCALE 2 : 1</text>
</g>
<text font-size="4.1" x="21" y="293.7">SOLIDWORKS Educational Product. For Instructional Use Only.</text>
<text font-size="3.9" x="400.9" y="275.5">A3</text>
<g font-size="2">
<text x="230.6" y="234.6">UNLESS OTHERWISE SPECIFIED:</text>
<text x="230.6" y="237.1">DIMENSIONS ARE IN MILLIMETERS</text>
<text x="230.6" y="239.6">SURFACE FINISH:</text>
<text x="264.4" y="234.6">FINISH:</text>
<text x="311.3" y="234.5">DEBURR AND</text>
<text x="311.3" y="237">BREAK SHARP</text>
<text x="311.3" y="239.5">EDGES</text>
<text x="342.6" y="236">DO NOT SCALE DRAWING</text>
<text x="383.3" y="236.2">REVISION</text>
<text x="230.6" y="242.1">TOLERANCES:</text>
<text x="232.2" y="244.6">LINEAR:</text>
<text x="232.2" y="247.1">ANGULAR:</text>
<text x="244.3" y="252">NAME</text>
<text x="260" y="251.9">SIGNATURE</text>
<text x="277.2" y="251.9">DATE</text>
<text x="330.1" y="251.9">TITLE:</text>
<text x="230.6" y="256.1">DRAWN</text>
<text x="230.9" y="260.3">CHK'D</text>
<text x="230.4" y="264.4">APPV'D</text>
<text x="231.1" y="268.8">MFG</text>
<text x="231.5" y="273">Q.A</text>
<text x="285.6" y="272.5">MATERIAL:</text>
<text x="330" y="272.5">DWG NO.</text>
<text x="285.6" y="285.5">WEIGHT:</text>
<text x="330.1" y="285.6">SCALE:1:1</text>
<text x="374.5" y="285.6">SHEET 1 OF 1</text>
</g>
</svg>
